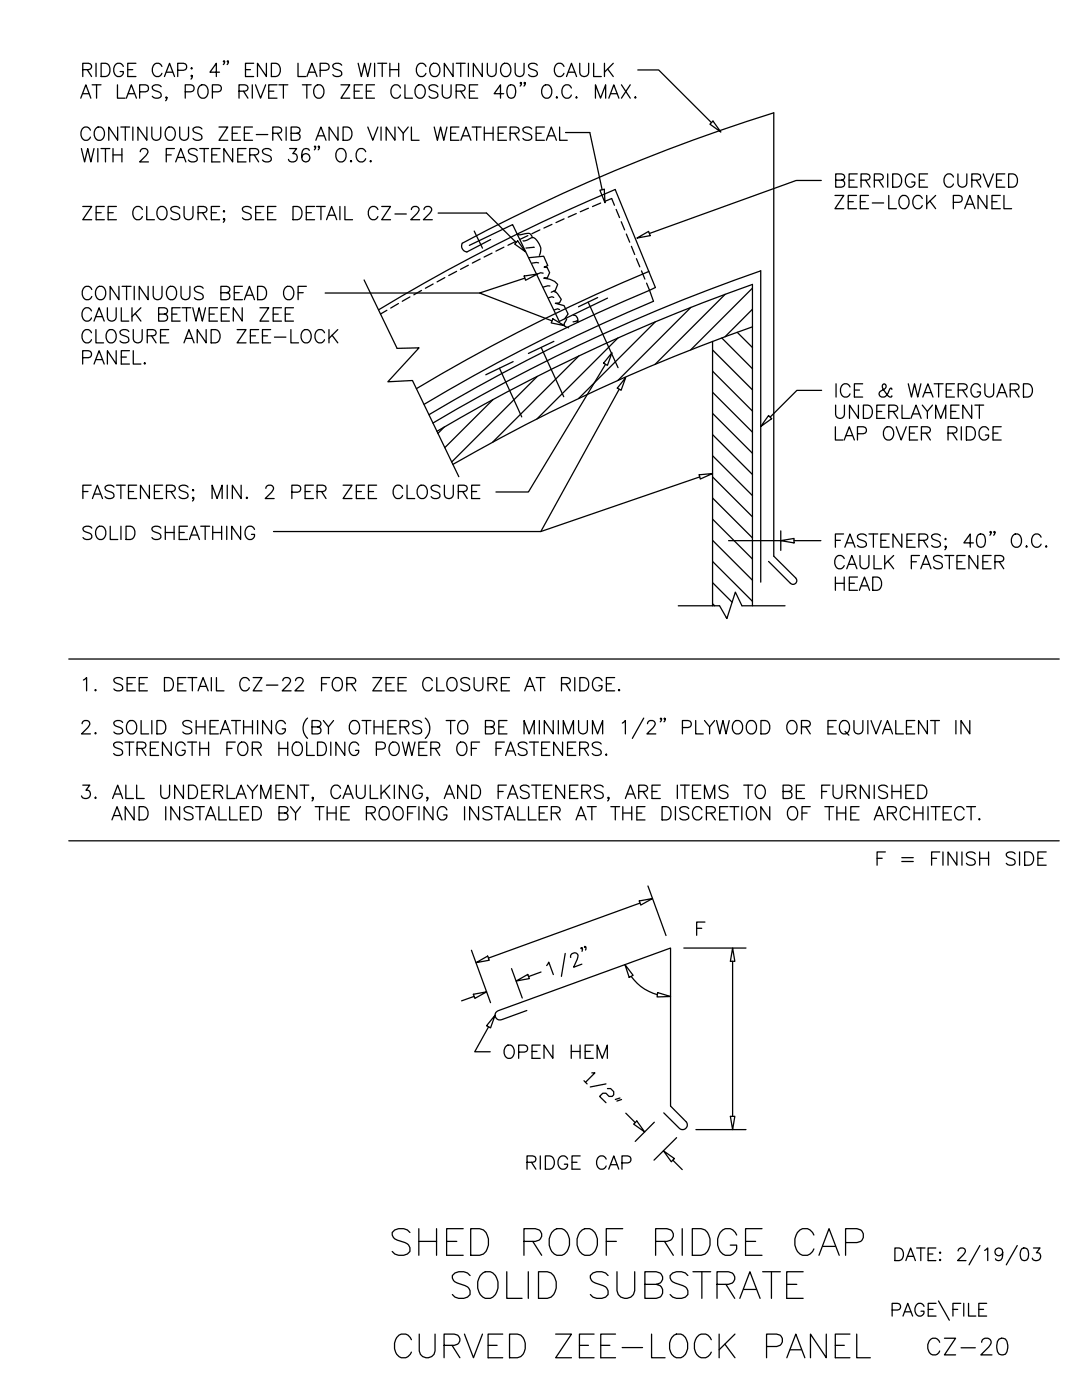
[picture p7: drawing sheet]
<svg xmlns="http://www.w3.org/2000/svg" width="216mm" height="279mm" viewBox="0 0 216 279" stroke-linecap="round" stroke-linejoin="round" font-family="sans-serif">
<!-- layer: CMP-FLSH -->
<g fill="none" stroke="#000" stroke-width=".25">
<path d="M122.1 39.6l.5 1.4M122.8 37.8l8 19.6M154.4 22.5v88.5l4.4 4.4a.75 .75 0 0 1 0 1 .75 .75 0 0 1-1.1 0l-4.3-4.4M93.6 49l8.7-4.2 9.3 19.3 9.6-4.6M94.6 46.1l1.7 3.4M103.2 46.7a1.69 1.69 0 0 0 1.7-.1 1 1 0 0 1 1.3 .8M104.4 48a2.54 2.54 0 0 0 1.7-.6 1.64 1.64 0 0 1 1.5 1.3 2.35 2.35 0 0 1 0 2.3M105.5 51.4l3-.3 .8 1.9-.7 .3 .6 .1 .5 1-.5 1-.7 .1 1.2 .2 1 .5 .6 .6-.5 1.2-.8 .3M106.4 49.4l-1.4 .1M106.4 49.4h.1M107.5 52.5h-1.3M108.4 54.5l-.5-.1-.7 .3"/>
<path d="M109.7 57.1l-.4-.1-.9 .3M110.5 58.1l.4 .2M110.5 59.4l-.4-.2-.6 .2M110.9 58.2l1.1 1.5-.4 .7-.8 .1 1.8 .5 .8 1.7-.7 .9M122.9 41.8l.7 1.6M124 44.3l.6 1.6M125 46.7l.7 1.6M126 49.2l.6 1.6M127 51.6l.7 1.6M128 54.1l.7 1.6M129 56.5l1.4 3.6M151.8 54.1v62.1"/>
<path d="M111.6 61.8l-.3-.2-.7 .2M113.1 63.6l-.2 .5a.72 .72 0 0 0-.3 .8 .72 .72 0 0 0 .8 .5h.1M113.5 65.4h.1M114.4 62.9a.93 .93 0 0 1 .8 1.4M115.2 64.3h.1M115.3 63.9l-1 .3M145.4 107.9h10.4M155.8 106v3.8M98.8 202.9a.94 .94 0 0 1 .6-1.2l34.4-12.5v31.5l3.1 3.1a.94 .94 0 0 1 0 1.4 .94 .94 0 0 1-1.4 0l-3.1-3.1M105.1 201.7l-5 1.8a.93 .93 0 0 1-1.2-.6"/>
</g>
<!-- layer: STCTR -->
<path d="M72.7 55.9l6.5 13.6 4.4-.1-6.2 6.8 4.9-.3 9.3 19.2M150.1 56.8v64.1M142.2 68.1v52.8M135.3 120.9h8.3l1.4 2.5 1.7-5.2 1.3 2.7h8.6" fill="none" stroke="#000" stroke-width=".25"/>
<!-- layer: DIM-TXT -->
<g fill="none" stroke="#000" stroke-width=".25">
<path d="M16.1 19.6l1-2.7 1 2.7M16.5 18.7h1.2M16.5 13.9h1.2a.65 .65 0 0 0 .6-.8l-.3-.3-.3-.2h-1.2v2.7M17.4 13.9l.9 1.4M18.4 16.9h1.8M19.2 12.6v2.7M19.3 16.9v2.7M20.2 12.6h.9a1.42 1.42 0 0 1 .9 1.4 1.42 1.42 0 0 1-.9 1.3h-.9zM23.4 16.9v2.7h1.6M24.6 13.3a.98 .98 0 0 0-1.1-.7 .98 .98 0 0 0-.8 1 1.16 1.16 0 0 0 .3 1.3 1.16 1.16 0 0 0 1.2 .2l.4-.5v-.3h-.6M25.2 19.6l1-2.7 1 2.7M25.5 13.9h1"/>
<path d="M25.6 18.7h1.2M27.1 12.6h-1.6v2.7h1.6M27.9 18.3l1.5-.1a.72 .72 0 0 0 .2-.8 .72 .72 0 0 0-.6-.5h-1.1v2.7M32.2 17.3a1.17 1.17 0 0 0-1.8 0 .68 .68 0 0 0 .5 .8l.8 .2a.65 .65 0 0 1 .4 .5 .65 .65 0 0 1-.2 .7 1.23 1.23 0 0 1-1.5-.3M32.3 13.3a.98 .98 0 0 0-1.1-.7 .98 .98 0 0 0-.8 1 1.16 1.16 0 0 0 .3 1.3 1.16 1.16 0 0 0 1.2 .2l.4-.5M32.8 15.3l1-2.7 1 2.7M33.2 14.4h1.2M33.3 19.5l-.1 .1-.2-.1 .2-.2a.49 .49 0 0 1-.2 .8M35.5 14h1.1a.7 .7 0 0 0 .7-.7 .7 .7 0 0 0-.7-.7h-1.1v2.7M37 18.3h1.1a.7 .7 0 0 0 .6-.7 .7 .7 0 0 0-.6-.7h-1.1v2.7M38.1 13.6l.1-.1 .2 .1-.2 .2zM38.4 15.1l-.2 .2-.1-.2 .1-.1a.49 .49 0 0 1-.1 .8"/>
<path d="M40 17.1a1.02 1.02 0 0 1 1.5 .8 1.17 1.17 0 0 1-.2 1.3 1.17 1.17 0 0 1-1.3 .3 1.62 1.62 0 0 1 0-2.4zM42.4 18.3h1.1a.7 .7 0 0 0 .7-.7 .7 .7 0 0 0-.7-.7h-1.1v2.7M43.8 14.4h-1.9l1.3-1.8v2.7M44.8 12.2l-.1 .2-.1-.2 .1-.1a.49 .49 0 0 1-.1 .8M45.6 12.2l-.1 .2-.2-.2 .2-.1a.49 .49 0 0 1-.2 .8M47.7 18.2l1.5-.1a.62 .62 0 0 0 0-1l-1.5-.2v2.7M48.6 18.2l.9 1.4M49 13.9h1M50.3 16.9v2.7M50.6 12.6h-1.6v2.7h1.6M51 16.9l1 2.7 1-2.7M53.2 12.6v2.7l-1.8-2.7v2.7"/>
<path d="M53.6 18.2h1M54.2 12.6h.8a1.41 1.41 0 0 1 1 1.4 1.41 1.41 0 0 1-1 1.3h-.8zM55.3 16.9h-1.7v2.7h1.7M55.7 16.9h1.7M56.5 16.9v2.7M59.5 12.6v2.7h1.5M60.3 16.9h1.8M61.2 16.9v2.7M61.2 15.3l1-2.7 1.1 2.7M61.6 14.4h1.3M63.1 17.1a1.02 1.02 0 0 1 1.5 .8 1.17 1.17 0 0 1-.2 1.3 1.17 1.17 0 0 1-1.3 .3 1.62 1.62 0 0 1 0-2.4zM63.9 14h1.1a.7 .7 0 0 0 .7-.7 .7 .7 0 0 0-.7-.7h-1.1v2.7"/>
<path d="M68 16.9h1.8l-1.8 2.7h1.8M68.2 13a1.17 1.17 0 0 0-1.8 0 .68 .68 0 0 0 .5 .8l.8 .2a.64 .64 0 0 1 .5 .5 .64 .64 0 0 1-.3 .6 1.23 1.23 0 0 1-1.5-.2M70.7 18.2h1M71.5 12.6l.6 2.7 .6-2.7 .7 2.7 .6-2.7M72.3 16.9h-1.6v2.7h1.6M73.1 18.2h1M74.7 16.9h-1.6v2.7h1.6M74.7 12.6v2.7M75.4 12.6h1.8M76.3 12.6v2.7M77.8 13.9h1.8M77.8 12.6v2.7"/>
<path d="M79.6 12.6v2.7M79.9 17.6a.98 .98 0 0 0-1.1-.7 .98 .98 0 0 0-.8 1 1.17 1.17 0 0 0 .3 1.3 1.17 1.17 0 0 0 1.2 .3l.4-.5M80.8 16.9v2.7h1.5M83.1 17.3a.98 .98 0 0 1 1.1-.3 .98 .98 0 0 1 .6 .9 1.17 1.17 0 0 1-.2 1.3 1.17 1.17 0 0 1-1.3 .3 1.65 1.65 0 0 1-.2-2.2zM85 13.3a.98 .98 0 0 0-1.1-.7 .98 .98 0 0 0-.8 1 1.16 1.16 0 0 0 .2 1.3 1.16 1.16 0 0 0 1.3 .2l.4-.5M86 13a.98 .98 0 0 1 1.1-.3 .98 .98 0 0 1 .7 .9 1.16 1.16 0 0 1-.3 1.3 1.16 1.16 0 0 1-1.3 .2 1.69 1.69 0 0 1-.2-2.1zM87.4 17.3a1.15 1.15 0 0 0-1.8 0 .64 .64 0 0 0 .5 .8l.8 .2a.65 .65 0 0 1 .4 .5 .65 .65 0 0 1-.2 .7 1.19 1.19 0 0 1-1.5-.3M88.3 16.9v1.9a.89 .89 0 0 0 .8 .8 .89 .89 0 0 0 .9-.8v-1.9M90.4 12.6v2.7l-1.7-2.7v2.7M91 18.2l1.5-.1a.62 .62 0 0 0 0-1l-1.5-.2v2.7M91 12.6h1.8M91.9 18.2l.9 1.4"/>
<path d="M91.9 12.6v2.7M93.5 12.6v2.7M93.7 18.2h1M95.3 16.9h-1.6v2.7h1.6M96.2 12.6v2.7l-1.7-2.7v2.7M97.2 12.6v1.9a.89 .89 0 0 0 .9 .8 .89 .89 0 0 0 .9-.8v-1.9M100.1 13a.98 .98 0 0 1 1.2-.3 .98 .98 0 0 1 .6 .9 1.16 1.16 0 0 1-.2 1.3 1.16 1.16 0 0 1-1.3 .2 1.62 1.62 0 0 1-.3-2.1zM100.5 18.7h-1.9l1.3-1.8v2.7M101.5 17.1a.85 .85 0 0 1 1.3 .3 2.2 2.2 0 0 1-.3 2.1 .84 .84 0 0 1-1.2-.4 2.2 2.2 0 0 1 .2-2zM102.8 12.6v1.9a.9 .9 0 0 0 .9 .8 .9 .9 0 0 0 .9-.8v-1.9M104 16.6l-.1 .1-.1-.1 .1-.2 .1 .2-.2 .6M104.8 16.6l-.1 .1-.2-.1 .2-.2 .1 .2-.3 .6"/>
<path d="M107.2 13a1.15 1.15 0 0 0-1.7 0 .69 .69 0 0 0 .4 .8l.8 .2a.64 .64 0 0 1 .5 .5 .64 .64 0 0 1-.2 .6 1.19 1.19 0 0 1-1.5-.2M108.6 17.1a1 1 0 0 1 1.5 .8 1.16 1.16 0 0 1-.3 1.3 1.16 1.16 0 0 1-1.2 .3 1.62 1.62 0 0 1 0-2.4zM111.1 19.3l.1 .2-.1 .1-.1-.1zM112.5 13.3a.98 .98 0 0 0-1.1-.7 .98 .98 0 0 0-.8 1 1.16 1.16 0 0 0 .3 1.3 1.16 1.16 0 0 0 1.2 .2l.4-.5M113 15.3l1-2.7 1 2.7M113.4 14.4h1.3M114 17.6a.97 .97 0 0 0-1.1-.7 .97 .97 0 0 0-.8 1 1.17 1.17 0 0 0 .3 1.3 1.17 1.17 0 0 0 1.3 .3l.3-.5M115 19.3l.2 .2-.2 .1-.1-.1zM115.7 12.6v1.9a.9 .9 0 0 0 .9 .8 .9 .9 0 0 0 .9-.8v-1.9M118.5 12.6v2.7h1.5M118.8 19.6v-2.7l1 2.7 1-2.7v2.7M120.6 12.6v2.7"/>
<path d="M121.2 13.8l1.2 1.5M121.5 19.6l1-2.7 1 2.7M121.8 18.7h1.3M122.4 12.6l-1.8 1.8M124 16.9l1.8 2.7M125.8 16.9l-1.8 2.7M126.8 19.3l.1 .2-.1 .1-.2-.1zM127.3 14h4.1l10.6 10.5M112.8 26.5h4.9l2.4 11.4M119.7 38l.9-.2 .1 2.7zM122.1 39.6l-1.4 .6M122.8 37.8a362.1 362.1 0 0 0-47.3 24"/>
<path d="M141.7 24.8l.6-.6 1.5 2.1zM154.4 22.5a355.8 355.8 0 0 0-62.2 26 1.19 1.19 0 0 0 1 1.8l4.7-2.5M163.9 36h-5l-29.3 10.6M64.9 58.5h30.8M81.8 59.3l-1.5 .8M84.1 58l-1.5 .8M86.4 56.7l-1.5 .8M87.4 42.5h9.7l5.9 5.9M88.8 55.4l-1.6 .9M91.1 54.2l-1.6 .8M93.5 52.9l-1.6 .9M95.8 51.7l-1.6 .8"/>
<path d="M98.2 50.5l-1.6 .8M100.5 49.3l-1.5 .8M102.9 48.2l-1.5 .8M103.3 48.1l1.6 2.2-2.2-1.6zM104.6 55.1l2.6-.4-2.3 1.2zM104.7 55.5l-9 3 14.5 5.5M105.3 47l-1.6 .8M107.7 45.9l-1.6 .7M110.1 44.8l-1.6 .7M112.6 43.7l-1.7 .7M115 42.6l-1.6 .7M117.4 41.6l-1.6 .7"/>
<path d="M119.3 59.4l-3.9 1.8M119.9 40.5l-1.7 .7M127.1 47.5l2.3-1.3 .3 .8zM129.5 54.2a358.5 358.5 0 0 0-46.4 23.4M130.8 57.4a367.6 367.6 0 0 0-46.2 23.3M144.7 58.7l-14 14M150.1 56.8a356.6 356.6 0 0 0-62.9 29.3M150.1 57.5l-12.3 12.3M151.8 54.1a359.2 359.2 0 0 0-65.4 30.3M77.2 61.9l-1.3 .8M79.5 60.6l-1.5 .9M98.3 79.8l-9.5 9.5"/>
<path d="M99.7 73.5l4.4 9.7M102.4 72.2l-5.5 2.6M107.2 75.1l-17.1 17.1M108 69.3l4.5 9.9M110.3 63.6l2.3 1.4-2.6-.6zM110.5 68.1l-5.1 2.4M115.5 71l-17.2 17.3M117.4 60.3l5.9 13.1M120.8 72.7l-15.4 25.5h-6.4M122.1 70.4l-.9 2.5-.8-.4zM123.3 67.4l-16.1 16.2M123.6 77.7l-15.7 28.4h-53.3"/>
<path d="M124.8 75.3l-.9 2.6-.7-.4zM130.4 60.1a354.4 354.4 0 0 0-44.8 22.7M130.8 64.2l-15.3 15.3M137.9 61.3l-14.6 14.6M142.2 78.3l7.9 7.9M142.2 74.1l7.9 7.9M142.2 69.8l7.9 8M144 67.5l6.1 6.1M147.1 66.3l3 3.1M150.1 65.2a359.9 359.9 0 0 0-59.7 27.5M150.1 61.7l-5.4 5.5M163.9 77.9h-4.9l-5.3 5.3"/>
<path d="M88.7 85.2l-1.3 1.3M139.5 94.8l2.7-.3-2.5 1.1zM139.6 95.2l-31.7 10.9M142.2 99.4l7.9 8M142.2 95.2l7.9 7.9M142.2 90.9l7.9 8M142.2 86.7l7.9 8M142.2 82.5l7.9 8M153.4 82.9l.6 .7-2.2 1.5zM142.2 116.3l3.9 3.9M142.2 112l7.9 8M142.2 107.8l7.9 8"/>
<path d="M142.2 103.6l7.9 8M155.8 107.9l2.6-.4v.8zM158.4 107.9h5.4M166.7 107.8h1M168.3 106.6h-1.6v2.6M168.6 109.2l1-2.6 1 2.6M172.9 106.9a1.17 1.17 0 0 0-1.8 0 .68 .68 0 0 0 .5 .8l.8 .3a.64 .64 0 0 1 .4 .4 .64 .64 0 0 1-.2 .7 1.26 1.26 0 0 1-1.5-.2M173.4 106.6h1.7M174.3 106.6v2.6M175.8 107.8h1M177.4 106.6h-1.6v2.6M179.9 106.6v2.6l-1.7-2.6v2.6"/>
<path d="M181 107.8h1M182.6 106.6h-1.6v2.6M183.4 107.8l1.5-.1a.62 .62 0 0 0 0-1l-1.5-.1v2.6M184.2 107.8l.9 1.4M187.6 106.9a1.15 1.15 0 0 0-1.7 0 .68 .68 0 0 0 .5 .8l.7 .3a.64 .64 0 0 1 .5 .4 .64 .64 0 0 1-.2 .7 1.24 1.24 0 0 1-1.5-.2M188.5 107.6l.2-.1 .1 .1-.1 .1zM194.2 108.3h-1.9l1.3-1.7v2.6M195.2 106.7a.87 .87 0 0 1 1.3 .4 2.15 2.15 0 0 1-.3 2 .88 .88 0 0 1-1.2-.4 2.2 2.2 0 0 1 .2-2zM197.8 106.2l-.2 .1-.1-.1 .1-.1a.49 .49 0 0 1-.1 .7M198.5 106.2l-.1 .1-.1-.1 .1-.1a.49 .49 0 0 1-.1 .7M202.1 106.9a.97 .97 0 0 1 1.1-.3 .97 .97 0 0 1 .6 1 1.15 1.15 0 0 1-.2 1.2 1.15 1.15 0 0 1-1.3 .3 1.62 1.62 0 0 1-.2-2.2zM204.7 109.1l.1-.1 .2 .1-.2 .1z"/>
<path d="M207.7 107.2a.97 .97 0 0 0-1.1-.6 .97 .97 0 0 0-.7 1 1.15 1.15 0 0 0 .2 1.2 1.15 1.15 0 0 0 1.3 .3l.3-.5M208.6 109.1l.2-.1 .1 .1-.1 .1zM142.2 120.5l.4 .4M144.9 123.2l.2 .2M16.4 144.4l.2-.5 .8-.1a.65 .65 0 0 1 .4 1l-1.5 1.7h1.7M18.9 146.3l.2-.1 .1 .1-.1 .2zM24.5 144.2a1.14 1.14 0 0 0-1.8 0 .68 .68 0 0 0 .5 .7l.8 .3a.66 .66 0 0 1 .2 1.1 1.2 1.2 0 0 1-1.5-.2M25.5 144.2a.98 .98 0 0 1 1.1-.4 .98 .98 0 0 1 .7 1 1.17 1.17 0 0 1-.3 1.3 1.17 1.17 0 0 1-1.3 .2 1.65 1.65 0 0 1-.2-2.1zM28.2 143.8v2.7h1.5M30.3 143.8v2.7M31.3 143.8h.9a1.44 1.44 0 0 1 .9 1.3 1.44 1.44 0 0 1-.9 1.4h-.9zM38.3 144.2a1.17 1.17 0 0 0-1.8 0 .68 .68 0 0 0 .5 .7l.7 .3a.65 .65 0 0 1 .5 .5 .65 .65 0 0 1-.2 .6 1.23 1.23 0 0 1-1.5-.2"/>
<path d="M39.1 143.8v2.7M40.9 143.8v2.7M43.6 143.8h-1.7v2.7M43.9 146.5l1-2.7 1.1 2.7M46.2 143.8h1.8M47.1 143.8v2.7M48.6 143.8v2.7M50.4 143.8v2.7M51.4 143.8v2.7M54.2 143.8v2.7l-1.8-2.7v2.7M56.9 144.4a.97 .97 0 0 0-1.1-.6 .97 .97 0 0 0-.7 1 1.16 1.16 0 0 0 .2 1.3 1.16 1.16 0 0 0 1.3 .2l.3-.5v-.3h-.6M61.4 143.3a2.72 2.72 0 0 0 0 4.1"/>
<path d="M62.3 145.1l1.5-.2a.62 .62 0 0 0 0-1l-1.5-.1v2.7h1.1a.7 .7 0 0 0 .7-.7 .7 .7 0 0 0-.7-.7M64.5 143.8l1 1.3v1.4M66.6 143.8l-1.1 1.3M70 144.2a.98 .98 0 0 1 1.1-.4 .98 .98 0 0 1 .6 1 1.17 1.17 0 0 1-.2 1.3 1.17 1.17 0 0 1-1.3 .2 1.65 1.65 0 0 1-.2-2.1zM72.2 143.8h1.8M73.1 143.8v2.7M74.6 143.8v2.7M76.4 143.8v2.7M79.1 143.8h-1.7v2.7M79.8 145.1l1.5-.2a.62 .62 0 0 0 0-1l-1.5-.1v2.7M84.1 144.2a1.17 1.17 0 0 0-1.8 0 .68 .68 0 0 0 .6 .7l.7 .3a.65 .65 0 0 1 .5 .5 .65 .65 0 0 1-.2 .6 1.23 1.23 0 0 1-1.6-.2M84.9 143.3a2.72 2.72 0 0 1 0 4.1"/>
<path d="M89 143.8h1.8M89.9 143.8v2.7M91.6 144.2a.97 .97 0 0 1 1.1-.4 .97 .97 0 0 1 .6 1 1.16 1.16 0 0 1-.2 1.3 1.16 1.16 0 0 1-1.3 .2 1.65 1.65 0 0 1-.2-2.1zM96.9 145.1l1.5-.2a.62 .62 0 0 0 0-1l-1.5-.1v2.7h1.1a.7 .7 0 0 0 .7-.7 .7 .7 0 0 0-.7-.7M101.2 143.8h-1.7v2.7M104.6 146.5v-2.7l1 2.7 1-2.7v2.7M107.6 143.8v2.7M110.4 143.8v2.7l-1.8-2.7v2.7M111.4 143.8v2.7M112.4 146.5v-2.7l1 2.7 1-2.7v2.7M115.5 143.8v1.9a.89 .89 0 0 0 .8 .8 .89 .89 0 0 0 .9-.8v-1.9M118.2 146.5v-2.7l1 2.7 1.1-2.7v2.7"/>
<path d="M124.2 144.3l.6-.5v2.7M128.4 143.3l-2.2 4.1M129.2 144.4l.3-.5 .7-.1a.65 .65 0 0 1 .4 1l-1.5 1.7h1.8M132 143.4l-.1 .1-.2-.1 .2-.1 .1 .1-.3 .7M132.7 143.4l-.1 .1-.1-.1 .1-.1 .1 .1-.2 .7M136.2 145.2h1.1a.7 .7 0 0 0 .7-.7 .7 .7 0 0 0-.7-.7h-1.1v2.7M138.8 143.8v2.7h1.5M140.6 143.8l1 1.3v1.4M142.6 143.8l-1 1.3M143 143.8l.6 2.7 .7-2.7 .6 2.7 .6-2.7M146.6 143.9a1.02 1.02 0 0 1 1.6 .9 1.17 1.17 0 0 1-.3 1.3 1.17 1.17 0 0 1-1.3 .2 1.62 1.62 0 0 1 0-2.4zM149.2 144.2a.98 .98 0 0 1 1.1-.4 .98 .98 0 0 1 .6 1 1.17 1.17 0 0 1-.2 1.3 1.17 1.17 0 0 1-1.3 .2 1.65 1.65 0 0 1-.2-2.1z"/>
<path d="M151.8 143.8h.9a1.42 1.42 0 0 1 .9 1.3 1.42 1.42 0 0 1-.9 1.4h-.9zM157.3 144.2a.98 .98 0 0 1 1.1-.4 .98 .98 0 0 1 .6 1 1.17 1.17 0 0 1-.2 1.3 1.17 1.17 0 0 1-1.3 .2 1.65 1.65 0 0 1-.2-2.1zM159.9 145.1l1.5-.2a.62 .62 0 0 0 0-1l-1.5-.1v2.7M160.8 145.1l.9 1.4M165.2 145.1h1M166.9 143.8h-1.7v2.7h1.7M167.8 144.2a.97 .97 0 0 1 1.1-.4 .97 .97 0 0 1 .6 1 1.16 1.16 0 0 1-.2 1.3 1.16 1.16 0 0 1-1.3 .2 1.65 1.65 0 0 1-.2-2.1zM168.6 146l.8 .7M170.4 143.8v1.9a.9 .9 0 0 0 .9 .8 .9 .9 0 0 0 .9-.8v-1.9M173.2 143.8v2.7M173.8 143.8l1 2.7 1-2.7M176.1 146.5l1-2.7 1 2.7"/>
<path d="M176.5 145.6h1.2M178.7 143.8v2.7h1.6M180.9 145.1h1M182.5 143.8h-1.6v2.7h1.6M185 143.8v2.7l-1.7-2.7v2.7M185.7 143.8h1.8M186.6 143.8v2.7M190.7 143.8v2.7M193.5 143.8v2.7l-1.7-2.7v2.7M127.6 179.8l2.6-.5-2.3 1.3zM129.3 176.8l3.6 9.9M94.1 189.6l3.8 10.5"/>
<path d="M94.5 198.4l2.6-.5-2.4 1.4zM94.6 198.9l-2.5 .8M95 192.1l2.3-1.3 .3 .8zM102.1 193.3l2.1 5.9M103 195.8l2.3-1.3 .3 .8zM108 194l-2.5 .9M109.1 192.7l.4-.7 .9 2.5M112.8 190.3l-.8 4.6M113.9 191.1v-.4a.84 .84 0 0 1 1.1-.4 .79 .79 0 0 1 .2 1.1l-.7 1.6 1.6-.6M116.1 189.2v.1h-.2l.1-.2 .1 .1v.7M116.8 188.9v.2l-.2-.1 .1-.1h.1l.1 .3-.1 .4M124.7 192.5l1.6 2.1-.8 .5z"/>
<path d="M125.9 194.9a9.4 9.4 0 0 0 5.3 3.6M127.7 180.2l-30.2 11M131.2 198.1l2.6 .8-2.7 .1zM136.4 189.2h12.5M139 185.3h1M140.7 184h-1.7v2.7M146.2 189.2l.4 2.6h-.9zM146.2 191.8v31M97.5 204.9l-2.8 5h3.1M98.8 202.6l-.9 2.5-.8-.4zM116.5 215.7l.6 .6M118.1 214.1h.6l-1.9 1.9"/>
<path d="M120.9 216.3l-3.1 .6M121.2 217.2h.6l.7 .7v.6l-.3 .3h-.7l-.6-.6h-.6l-.7 .6 1.3 1.3M123.7 219.1l-.9 .3M124 219.4l-.9 .3M124.9 222.2l1.9 1.8M126.4 224.3l.7-.6 1.5 2.2zM130.6 224l-3.8 3.8M132.4 229.7l2.2 1.5-.7 .7zM134.2 231.5l1.9 1.9M135 227l-4.5 4.5M138.9 225.4h10M145.7 222.8h.9l-.4 2.6z"/>
</g>
<!-- layer: BORDER -->
<g fill="none" stroke="#000" stroke-width=".25">
<path d="M13.7 131.5h197.7M13.7 167.8h197.7M178.6 249.1h.8a1.34 1.34 0 0 1 .9 1.2 1.34 1.34 0 0 1-.9 1.3h-.8zM180.7 251.6l1-2.5 1 2.5M181.1 250.7h1.2M182.9 249.1h1.7M183.7 249.1v2.5M185.2 250.3h.9M186.7 249.1h-1.5v2.5h1.5M187.3 259.6l2.1 3.9M187.5 250l.1-.1 .1 .1-.1 .1zM187.5 251.5l.1-.2 .1 .2-.1 .1z"/>
<path d="M191.2 249.7l.2-.5 .8-.1a.61 .61 0 0 1 .3 .9l-1.4 1.6h1.7M195.5 248.6l-2.1 3.8M196.5 249.5l.6-.4v2.5M200.1 249.9a.78 .78 0 0 1-1.1 .6 .78 .78 0 0 1-.3-1.2 .78 .78 0 0 1 1.3 .1 2.31 2.31 0 0 1-.3 2.1 .74 .74 0 0 1-1.1-.3M203 248.6l-2.2 3.8M203.9 249.2a.82 .82 0 0 1 1.2 .3 2.11 2.11 0 0 1-.2 2 .79 .79 0 0 1-1.2-.4 2.02 2.02 0 0 1 .2-1.9zM206.2 249.1h1.3l-.7 .9a.81 .81 0 0 1 .9 .9 .81 .81 0 0 1-1.1 .7l-.4-.1-.2-.4M178 261.4h1.1a.67 .67 0 0 0 .6-.6 .67 .67 0 0 0-.6-.7h-1.1v2.6M180.2 262.7l.9-2.6 1 2.6M180.5 261.8h1.2M184.4 260.7a.92 .92 0 0 0-1.1-.6 .92 .92 0 0 0-.7 1 1.11 1.11 0 0 0 .2 1.2 1.11 1.11 0 0 0 1.2 .2l.3-.2 .1-.6h-.6M185.2 261.3h1"/>
<path d="M186.8 260.1h-1.6v2.6h1.6M190.1 261.3h1M191.7 260.1h-1.6v2.6M192.3 260.1v2.6M193.3 260.1v2.6h1.4M195.3 261.3h1M196.9 260.1h-1.6v2.6h1.6"/>
</g>
<g font-size="9.3">
<text x="76.9" y="251.9">SHED ROOF RIDGE CAP</text>
<text x="88.9" y="260.3">SOLID SUBSTRATE</text>
</g>
<text font-size="8.8" x="77.6" y="272.3">CURVED ZEE-LOCK PANEL</text>
<g font-size="6.6">
<text x="15.2" y="33.5">WITH 2 FASTENERS 36&quot; O.C.</text>
<text x="15.2" y="45.5">ZEE CLOSURE; SEE DETAIL CZ-22</text>
<text x="15.2" y="101.2">FASTENERS; MIN. 2 PER ZEE CLOSURE</text>
<text x="15.2" y="161.2">3. ALL UNDERLAYMENT, CAULKING, AND FASTENERS, ARE ITEMS TO BE FURNISHED</text>
<text x="183.8" y="271.6">CZ-20</text>
</g>
<g font-size="6.2">
<text x="14.8" y="29.3">CONTINUOUS ZEE-RIB AND VINYL WEATHERSEAL</text>
<text x="165.5" y="43">ZEE-LOCK PANEL</text>
<text x="15.2" y="61">CONTINUOUS BEAD OF</text>
<text x="15.2" y="109">SOLID SHEATHING</text>
<text x="21.5" y="152">STRENGTH FOR HOLDING POWER OF FASTENERS.</text>
<text x="173.9" y="173.9">F = FINISH SIDE</text>
<text x="104.1" y="234.6">RIDGE CAP</text>
</g>
<g font-size="5.7">
<text x="165.5" y="38.5">BERRIDGE CURVED</text>
<text x="15.2" y="65.3">CAULK BETWEEN ZEE</text>
<text x="15.2" y="69.5">CLOSURE AND ZEE-LOCK</text>
<text x="15.2" y="73.7">PANEL.</text>
<text x="165.5" y="80.4">ICE &amp; WATERGUARD</text>
<text x="165.5" y="84.7">UNDERLAYMENT</text>
<text x="165.5" y="88.9">LAP OVER RIDGE</text>
<text x="165.5" y="114.7">CAULK FASTENER</text>
<text x="165.5" y="118.9">HEAD</text>
<text x="15.5" y="139">1. SEE DETAIL CZ-22 FOR ZEE CLOSURE AT RIDGE.</text>
<text x="21.2" y="164.7">AND INSTALLED BY THE ROOFING INSTALLER AT THE DISCRETION OF THE ARCHITECT.</text>
<text x="99.5" y="212.4">OPEN HEM</text>
</g>
</svg>
